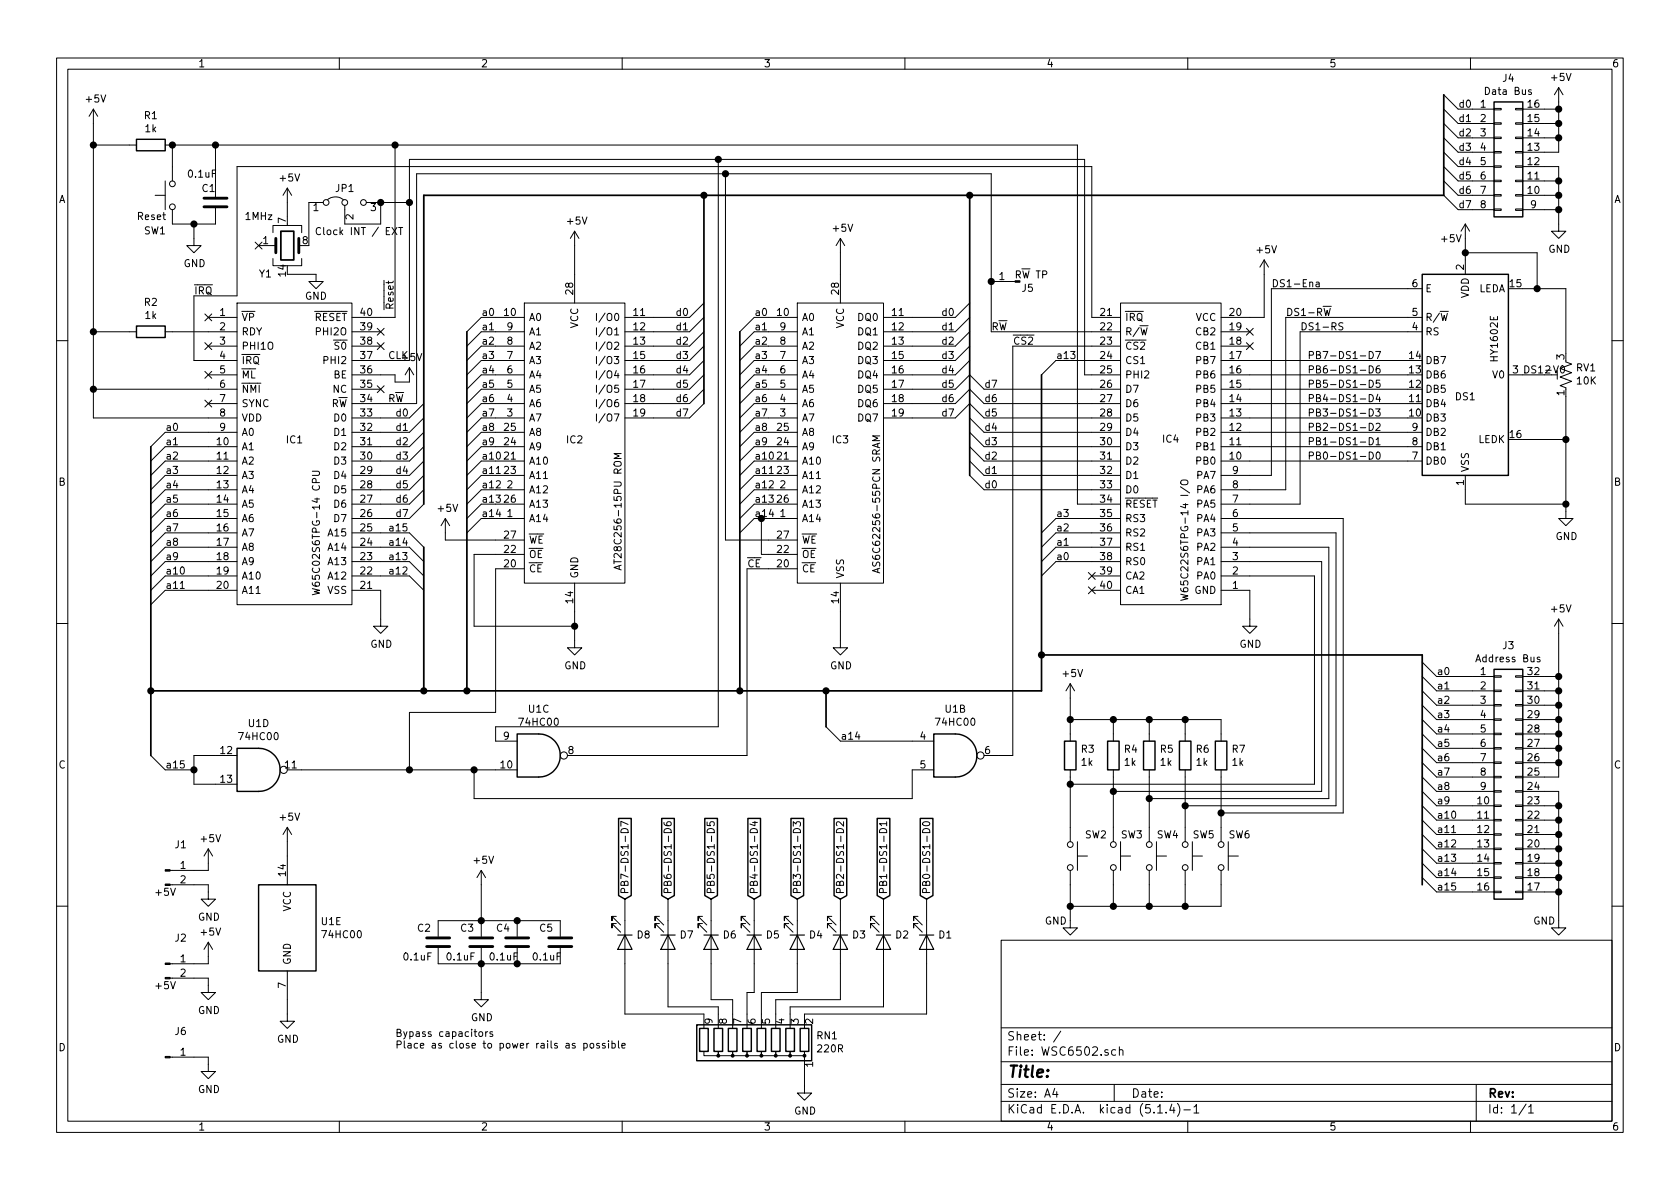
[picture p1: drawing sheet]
<svg xmlns="http://www.w3.org/2000/svg" width="297mm" height="210mm" viewBox="0 0 297 210" stroke-linecap="round" stroke-linejoin="round" font-family="sans-serif">
<g fill="none" stroke="#000" stroke-width=".18">
<path d="M10 10.3h277v189.9h-277zM12 12.2h273v186.1h-273zM16.5 19.3v54.6h25.4M16.5 19.3l-.8 1.3M16.5 19.3l.8 1.3M60 10.3v1.9M110 10.3v1.9M160 10.3v1.9M210 10.3v1.9M255.3 16.8l2.5 2.5h6.4M255.3 19.3l2.5 2.5h6.4M260 10.3v1.9"/>
<path d="M264.2 19.2h1.2v.2h-1.2zM268 19.2h1.2v.2h-1.2zM269.2 19.3h6.4M270.7 15.9h-.3l-.1 .1v.2l.4 .2v.3h-.4M275.6 15.5v11.4h-6.4M275.6 15.5l-.8 1.3M275.6 15.5l.8 1.3M16.5 25.6h7.6M27.4 34.5h1.8M29.2 25.6h161.3v63.5h7.6M29.2 32v5.1M30.5 25.6v6.4"/>
<path d="M34.3 39.6v3.8h1.3l-1.3 1.3-1.3-1.3h1.3M38.1 36.8v2.8h-7.6v-2.5M38.1 25.6v9.2M50.8 33.3l-.8 1.2M50.8 33.3v5M50.8 33.3l.8 1.2M57.1 35.8h-2.5v7.6M57.9 35.3a2.26 2.26 0 0 1 2.8 0M64.8 35.8h7.6M67.3 35.8v3.8h-6.3v-3.3M69.8 25.6v30.5h-7.6M127 28.2v100.3h-39.4v2.6h3.8"/>
<path d="M128.3 30.7v64.8h12.7M255.3 32l2.5 2.5h6.4M255.3 29.5l2.5 2.5h6.4M255.3 26.9l2.5 2.6h6.4M255.3 24.4l2.5 2.5h6.4M255.3 21.8l2.5 2.6h6.4M255.3 34.5l2.5 2.6h6.4M259.1 39.6l-.8 1.3M259.1 39.6v8.9M259.1 39.6l.7 1.3M264.2 31.9h1.2v.2h-1.2zM264.2 34.4h1.2v.3h-1.2z"/>
<path d="M264.2 37h1.2v.2h-1.2zM264.2 29.3h1.2v.3h-1.2zM264.2 24.3h1.2v.2h-1.2zM264.2 21.7h1.2v.3h-1.2zM264.2 26.8h1.2v.2h-1.2zM268 31.9h1.2v.2h-1.2zM268 34.4h1.2v.3h-1.2zM268 37h1.2v.2h-1.2zM268 29.3h1.2v.3h-1.2zM268 24.3h1.2v.2h-1.2zM268 21.7h1.2v.3h-1.2zM268 26.8h1.2v.2h-1.2z"/>
<path d="M269.2 29.5h6.4v11.4h1.3l-1.3 1.3-1.3-1.3h1.3M269.2 34.5h6.4M269.2 32h6.4M269.2 24.4h6.4M269.2 21.8h6.4M269.2 37.1h6.4M16.5 58.7h7.6M29.2 58.7h12.7M36.2 55.5l1.2 1.2M36.8 56.1h5.1M37.4 55.5l-1.2 1.2M41.9 53.6h20.3v53.3h-20.3z"/>
<path d="M45.1 42.8l1.2 1.2M45.7 43.4h3.1M46.3 42.8l-1.2 1.2M48.3 41.1v-1.2h5v1.2M48.3 45.7v1.3h5v-1.3M50.8 48.5h5.1v1.3h1.2l-1.2 1.2-1.3-1.2h1.3M52.8 43.4h.5M56.7 40.4a.51 .51 0 0 0-.6 0 .51 .51 0 0 0-.2 .6 .46 .46 0 0 0 .3 .5 .46 .46 0 0 0 .5-.1M62.2 58.7h5.1M66.7 58.1l1.2 1.2M67.9 49.6v.7M67.9 58.1l-1.2 1.2"/>
<path d="M70.5 40.2h.7M70.8 40.2v1.3M92.7 53.6h17.8v49.5h-17.8zM92.7 56.1h-7.6l-2.6 2.6M92.7 58.7h-7.6l-2.6 2.5M101.6 40.9l-.8 1.3M101.6 40.9v12.7M101.6 40.9l.8 1.3M105.5 55.4v1.3M105.5 58v1.2M107 55.4l-1.1 1.6M107 57.9l-1.1 1.6"/>
<path d="M107.4 55.6a.45 .45 0 0 1 .7 0 .88 .88 0 0 1-.2 1.1l-.4-.1a1.07 1.07 0 0 1-.1-1zM108.8 55.5l.2-.1a.67 .67 0 0 1 .4 .7 .67 .67 0 0 1-.4 .6l-.3-.5zM124.5 53.6l-2.6 2.5h-11.4M124.5 56.1l-2.6 2.6h-11.4M124.5 58.7l-2.6 2.5h-11.4M141 53.6h15.2v49.5h-15.2zM141 56.1h-7.7l-2.5 2.6M141 58.7h-7.7l-2.5 2.5M148.6 42.2v11.4M148.6 42.2l-.8 1.2M148.6 42.2l.8 1.2M171.4 53.6l-2.5 2.5h-12.7"/>
<path d="M171.4 56.1l-2.5 2.6h-12.7M171.4 58.7l-2.5 2.5h-12.7M175.3 49.8h3.8M198.1 53.6h17.8v53.3h-17.8zM198.1 56.1h-5.1v-26.6h-151.1v22.8h-7.6v11.4h7.6M198.1 58.7h-22.8v-28h-101.6v40.7h-11.5M201.5 57.6h1.5M215.9 58.7h5.1M220.4 58.1l1.2 1.2M221.6 58.1l-1.2 1.2M223.5 46v10.1h-7.6M223.5 46l-.7 1.2"/>
<path d="M223.5 46l.8 1.2M232.7 49.9h.5v.8M233.2 50.2h-.4l-.1 .2v.3h.5M233.9 54.2h1.5M234.1 54.5l.3 1.3 .2-.9 .3 .9 .3-1.3M237.4 57.1h-.4l-.2 .1-.1 .2 .1 .2 .5 .2 .1 .3-.2 .2h-.5M251.5 56.1h-24.2v30.5h-11.4M251.5 58.7h-21.6v30.4h-14M251.5 51h-26.7v33.1h-8.9M254.6 55.1h1.5M259.1 44.7h12.7v6.3M269.2 51h7.7v11.5"/>
<path d="M10 60.2h2M16.5 68.8h25.4M36.2 65.7l1.2 1.2M36.2 60.6l1.2 1.2M36.2 70.8l1.2 1.2M36.8 61.2h5.1M36.8 66.3h5.1M36.8 71.4h5.1M37.4 70.8l-1.2 1.2M37.4 65.7l-1.2 1.2M37.4 60.6l-1.2 1.2M41.9 79h-12.7l-2.5 2.5"/>
<path d="M41.9 76.4h-12.7l-2.5 2.6M62.2 61.2h5.1M62.2 63.7h10.2v-35.5h119.4v38.1h6.3M62.2 68.8h5.1M66.7 68.2l1.2 1.2M66.7 60.6l1.2 1.2M67.9 60.6l-1.2 1.2M67.9 68.2l-1.2 1.2M72.4 65v2.6h-2.6v-1.3h-7.6M72.4 65l-.8 1.3M72.4 65l.8 1.3M74.9 71.4l-2.5 2.5h-10.2"/>
<path d="M74.9 79l-2.5 2.5h-10.2M74.9 76.4l-2.5 2.6h-10.2M74.9 73.9l-2.5 2.5h-10.2M92.7 61.2h-7.6l-2.6 2.5M92.7 63.7h-7.6l-2.6 2.6M92.7 66.3h-7.6l-2.6 2.5M92.7 68.8h-7.6l-2.6 2.6M92.7 71.4h-7.6l-2.6 2.5M92.7 73.9h-7.6l-2.6 2.5M92.7 79h-7.6l-2.6 2.5M92.7 76.4h-7.6l-2.6 2.6M105.5 60.5v1.3"/>
<path d="M105.5 63v1.3M105.5 65.6v1.2M105.5 68.1v1.3M105.5 70.7v1.2M105.5 73.2v1.3M107 60.4l-1.1 1.7M107 63l-1.1 1.6M107 65.5l-1.1 1.7M107 68.1l-1.1 1.6M107 70.6l-1.1 1.6M107 73.1l-1.1 1.7M107.4 60.7a.45 .45 0 0 1 .7 0 .88 .88 0 0 1-.2 1.1l-.4-.1a1.07 1.07 0 0 1-.1-1z"/>
<path d="M107.4 63.2a.45 .45 0 0 1 .7 0 .88 .88 0 0 1-.2 1.1h-.4a1.07 1.07 0 0 1-.1-1.1zM107.4 68.3a.45 .45 0 0 1 .7 0 .88 .88 0 0 1-.2 1.1l-.4-.1a1.07 1.07 0 0 1-.1-1zM107.4 70.8a.45 .45 0 0 1 .7 0 .88 .88 0 0 1-.2 1.1h-.4a1.07 1.07 0 0 1-.1-1.1zM107.4 73.4a.45 .45 0 0 1 .7 0 .88 .88 0 0 1-.2 1.1l-.4-.1a1.07 1.07 0 0 1-.1-1zM108.6 63h.8l-.4 .5 .3 .1v.6l-.2 .1-.5-.1M108.6 73.2h.8l-.5 1.3M108.7 60.6l.4-.1 .2 .1 .1 .3-.1 .2-.7 .7h.8M109.3 70.7h-.3a.79 .79 0 0 0-.1 1.2l.4-.1v-.5l-.4-.2-.2 .3M109.3 68.1h-.6v.6l.2-.1 .4 .1v.6l-.2 .1-.4-.1M124.5 61.2l-2.6 2.5h-11.4M124.5 63.7l-2.6 2.6h-11.4M124.5 66.3l-2.6 2.5h-11.4"/>
<path d="M124.5 68.8l-2.6 2.6h-11.4M124.5 71.4l-2.6 2.5h-11.4M141 61.2h-7.7l-2.5 2.5M141 63.7h-7.7l-2.5 2.6M141 66.3h-7.7l-2.5 2.5M141 68.8h-7.7l-2.5 2.6M141 71.4h-7.7l-2.5 2.5M141 73.9h-7.7l-2.5 2.5M141 79h-7.7l-2.5 2.5M141 76.4h-7.7l-2.5 2.6M155.5 77.1h-1.2l.9 .4-.9 .4h1.2M156.2 68.8h12.7l2.5-2.5 2.6 2.5h24.1"/>
<path d="M156.2 71.4h12.7l2.5-2.6 2.6 2.6h24.1M156.2 73.9h12.7l2.5-2.5 2.6 2.5h24.1M171.4 61.2l-2.5 2.5h-12.7M171.4 63.7l-2.5 2.6h-12.7M171.4 79l2.6 2.5h24.1M171.4 76.4l2.6 2.6h24.1M171.4 73.9l2.6 2.5h24.1M198.1 61.2h-19v72.4h-5.1M198.1 63.7h-11.4l-2.6 2.6M215.9 61.2h5.1M215.9 63.7h33M215.9 66.3h33"/>
<path d="M215.9 68.8h33M215.9 71.4h33M215.9 73.9h33M215.9 79h35.6M215.9 76.4h35.6M220.4 60.6l1.2 1.2M221.6 60.6l-1.2 1.2M242.1 62.1a.64 .64 0 0 1 .7 .7 .64 .64 0 0 1-.7 .6zM242.1 64.7a.64 .64 0 0 1 .7 .6 .64 .64 0 0 1-.7 .7zM242.1 67.2a.64 .64 0 0 1 .7 .7 .64 .64 0 0 1-.7 .6zM242.1 69.8a.64 .64 0 0 1 .7 .6 .64 .64 0 0 1-.7 .6zM242.1 72.3a.64 .64 0 0 1 .7 .6 .64 .64 0 0 1-.7 .7z"/>
<path d="M242.1 74.8a.64 .64 0 0 1 .7 .7 .64 .64 0 0 1-.7 .6zM242.1 79.9a.64 .64 0 0 1 .7 .7 .64 .64 0 0 1-.7 .6zM242.1 77.4a.64 .64 0 0 1 .7 .6 .64 .64 0 0 1-.7 .7zM243.2 62.1h.9l-.6 1.3M243.2 72.3h.8l-.4 .5 .4 .1-.1 .6-.5 .1-.2-.1M243.3 75l.5-.2 .2 .4v.2l-.8 .7h.8M243.3 77.7l.4-.3v1.3M243.3 78.7h.7M243.6 69.7l-.3 .9h.8M243.9 64.7l-.4 .1a.87 .87 0 0 0 0 1.2l.5-.2v-.5l-.5-.1-.2 .2M243.9 70.2v.8M244 67.2h-.6l-.1 .6 .2-.1 .4 .1 .1 .6-.2 .1-.5-.1"/>
<path d="M266.7 66.3h6.3M269.2 77.7h7.7M275.3 65.5v1.6M276 64.8l.2-.1a.67 .67 0 0 1 .4 .6 .67 .67 0 0 1-.4 .7l-.3-.3v-.2zM276.9 70.1v21.6h1.2l-1.2 1.3-1.3-1.3h1.3M276.9 64l1 .4-2.1 .7 2.1 .8-2.1 .8 2.1 .7-2.1 .8 1.1 .4v.2M285 60.2h2M41.9 91.7h-12.7l-2.5 2.5M41.9 86.6h-12.7l-2.5 2.5M41.9 81.5h-12.7l-2.5 2.6M41.9 84.1h-12.7l-2.5 2.5M41.9 89.1h-12.7l-2.5 2.6"/>
<path d="M41.9 94.2h-12.7l-2.5 2.6M41.9 96.8h-12.7l-2.5 2.5M41.9 99.3h-12.7l-2.5 2.5M55.2 83.3h1.1l.2 .3-.1 .3-.1 .2h-1.1M62.2 94.2h10.2l2.5 2.6M62.2 96.8h10.2l2.5 2.5M62.2 99.3h10.2l2.5 2.5M74.9 89.1l-2.5 2.6h-10.2M74.9 84.1l-2.5 2.5h-10.2M74.9 81.5l-2.5 2.6h-10.2M74.9 86.6l-2.5 2.5h-10.2M78.7 91.7v3.8h14"/>
<path d="M78.7 91.7l-.7 1.3M78.7 91.7l.8 1.3M85.1 84.1l-2.6 2.5M85.1 81.5l-2.6 2.6M85.1 86.6l-2.6 2.5M85.1 89.1l-2.6 2.6M85.1 91.7l-2.6 2.5M87.6 91.7h5.1M87.6 86.6h5.1M87.6 81.5h5.1M87.6 84.1h5.1M87.6 89.1h5.1"/>
<path d="M87.8 83.7h.7M92.7 98h-8.9v12.7h17.8M109.8 99.9l-1.2 .4 1.2 .5M109.8 80.2h-1.2l.9 .4-.9 .5h1.2M133.3 91.7l-2.5 2.5M133.3 89.1l-2.5 2.6M133.3 86.6l-2.5 2.5M133.3 84.1l-2.5 2.5M133.3 81.5l-2.5 2.6M134.6 91.7v6.3h6.4M135.9 91.7h5.1M135.9 86.6h5.1"/>
<path d="M135.9 81.5h5.1M135.9 84.1h5.1M135.9 89.1h5.1M136 83.7h.7M171.4 84.1l2.6 2.5h24.1M171.4 81.5l2.6 2.6h24.1M198.1 91.7h-11.4l-2.6 2.5M198.1 94.2h-11.4l-2.6 2.6M198.1 96.8h-11.4l-2.6 2.5M198.1 99.3h-11.4l-2.6 2.5M208.9 84.9a.88 .88 0 0 1 1.1 .3v.3a.83 .83 0 0 1-1.2-.1zM215.9 94.2h20.3v48.3h-26.7"/>
<path d="M215.9 99.3h17.8v40.6h-36.9M215.9 91.7h21.6v52.1h-21.6M215.9 81.5h35.6M215.9 96.8h19v44.4h-31.7M243.4 80.1l.2-.2a.69 .69 0 0 1 .4 .7 .69 .69 0 0 1-.4 .6l-.2-.1-.1-.4zM259.1 84.1v5h17.8M10 110.3h2M31.9 104.1h.7M41.9 101.8h-12.7l-2.5 2.6M41.9 104.4h-12.7l-2.5 2.5M55.2 104.1l1.3 .3-.9 .2 .9 .3-1.3 .3M62.2 104.4h5.1v6.3h1.3l-1.3 1.3-1.3-1.3h1.3"/>
<path d="M62.2 101.8h10.2l2.5 2.6M92.7 100.6h-5.1v25.4h-15.2v10.1M101.6 103.1v11.4h1.3l-1.3 1.3-1.3-1.3h1.3M109.5 100v.7M141 100.6h-8.9v33h-31.8M148.6 103.1v11.4h1.3l-1.3 1.3-1.3-1.3h1.3M155.2 100.6v.6M155.5 100.5l-1.2 .4 1.2 .4M192.4 101.2l1.2 1.3M192.4 103.8l1.2 1.2M193 101.8h5.1M193 104.4h5.1"/>
<path d="M193.6 101.2l-1.2 1.3M193.6 103.8l-1.2 1.2M208.8 105.1l1.2 .3-.9 .2 .9 .3-1.2 .3M215.9 104.4h5.1v6.3h1.2l-1.2 1.3-1.3-1.3h1.3M215.9 101.8h16.5v36.9h-43.2M251.5 117.1l2.5 2.5h10.2M251.5 119.6l2.5 2.6h10.2M264.2 119.5h1.2v.3h-1.2zM268 119.5h1.2v.3h-1.2zM269.2 119.6h6.4M272.3 116.3l-.3-.1-.2 .2v.2l.5 .1v.3h-.5M275.6 109.5v27.9h-6.4"/>
<path d="M275.6 109.5l-.8 1.2M275.6 109.5l.8 1.2M285 110.3h2M26.7 133.6l2.5 2.5h5.1M41.9 133.6h-7.6v5.1h7.6M50.8 136.1h40.6M83.8 136.1v5.1h77.5v-5.1h3.8M146 128.5l2.6 2.6h16.5M189.2 127.2h26.7v3.9M189.2 120.9l-.7 1.3M189.2 120.9v10.2M189.2 136.1v12.7"/>
<path d="M189.2 120.9l.8 1.3M196.8 127.2v3.9M196.8 136.1v12.7M203.2 127.2v3.9M203.2 136.1v12.7M209.5 127.2v3.9M209.5 136.1v12.7M215.9 136.1v12.7M251.5 139.9l2.5 2.6h10.2M251.5 137.4l2.5 2.5h10.2M251.5 134.9l2.5 2.5h10.2M251.5 132.3l2.5 2.6h10.2"/>
<path d="M251.5 129.8l2.5 2.5h10.2M251.5 127.2l2.5 2.6h10.2M251.5 124.7l2.5 2.5h10.2M251.5 122.2l2.5 2.5h10.2M264.2 139.8h1.2v.3h-1.2zM264.2 134.7h1.2v.3h-1.2zM264.2 132.2h1.2v.3h-1.2zM264.2 129.7h1.2v.2h-1.2zM264.2 127.1h1.2v.3h-1.2zM264.2 137.3h1.2v.2h-1.2zM264.2 124.6h1.2v.2h-1.2zM264.2 122h1.2v.3h-1.2z"/>
<path d="M268 139.8h1.2v.3h-1.2zM268 134.7h1.2v.3h-1.2zM268 132.2h1.2v.3h-1.2zM268 129.7h1.2v.2h-1.2zM268 127.1h1.2v.3h-1.2zM268 137.3h1.2v.2h-1.2zM268 124.6h1.2v.2h-1.2zM268 122h1.2v.3h-1.2zM269.2 139.9h6.4v24.2h1.3l-1.3 1.2-1.3-1.2h1.3M269.2 122.2h6.4M269.2 134.9h6.4M269.2 132.3h6.4"/>
<path d="M269.2 129.8h6.4M269.2 127.2h6.4M269.2 124.7h6.4M30.1 156.5h6.7v2.5h1.3l-1.3 1.3-1.2-1.3h1.2M36.8 150.1v3.8h-6.7M36.8 150.1l-.7 1.3M36.8 150.1l.8 1.3M50.8 146.3v10.2M50.8 146.3l-.8 1.3M50.8 146.3l.8 1.3M85.1 153.9l-.8 1.3M85.1 153.9v11.7"/>
<path d="M85.1 153.9l.8 1.3M110 146.6a.67 .67 0 0 1 .7 0 .67 .67 0 0 1 .3 .6h-1.2zM110.5 159v20.3h14v2.6M111 145.8l-1.2-.6v.9M117.4 145.4l.1 .4a.87 .87 0 0 0 1.2 0l-.2-.4h-.5l-.1 .4 .2 .2M117.6 146.6a.67 .67 0 0 1 .7 0 .67 .67 0 0 1 .4 .6h-1.3zM118.1 159v19h8.9v3.9M125 145.4v.6h.6l-.1-.2 .1-.4h.6l.1 .1-.1 .5M125.2 146.6a.67 .67 0 0 1 .8 0 .67 .67 0 0 1 .3 .6h-1.3zM125.7 159v17.8h3.8v5.1M132.8 146.6a.67 .67 0 0 1 .8 0 .67 .67 0 0 1 .3 .6h-1.3zM133.1 145.4h.8"/>
<path d="M133.3 159v16.5h-1.2v6.4M133.5 145.2v.8l-.9-.3M140.3 146.1v-.8l.4 .4 .2-.3h.5l.1 .1-.1 .6M140.4 146.6a.67 .67 0 0 1 .8 0 .67 .67 0 0 1 .3 .6h-1.2zM141 159v16.5h-6.4v6.4M148.1 146.6a.67 .67 0 0 1 .7 0 .67 .67 0 0 1 .3 .6h-1.2zM148.6 159v17.8h-11.4v5.1M149.1 145.3v.8l-.7-.7-.2-.1-.3 .2 .1 .5M155.7 146.6a.67 .67 0 0 1 .7 0 .67 .67 0 0 1 .4 .6h-1.3zM156.2 159v19h-16.5v3.9M156.8 145.7h-1.3l.4 .3M156.8 145.3v.7"/>
<path d="M163.2 145.5a.75 .75 0 0 1 1.2 .2 .73 .73 0 0 1-1.3-.1zM163.3 146.6a.67 .67 0 0 1 .8 0 .67 .67 0 0 1 .3 .6h-1.3zM163.8 159v20.3h-21.6v2.6M189.2 153.9v10.2h1.3l-1.3 1.2-1.2-1.2h1.2M190.5 151.4h1.8M190.5 148.8v5.1M196.8 153.9v6.4M198.1 151.4h1.8M198.1 148.8v5.1M203.2 153.9v6.4M204.5 151.4h1.7M204.5 148.8v5.1"/>
<path d="M209.5 153.9v6.4M210.8 151.4h1.8M210.8 148.8v5.1M215.9 153.9v6.4h-26.7M217.2 151.4h1.7M217.2 148.8v5.1M251.5 142.5l2.5 2.5h10.2M251.5 145l2.5 2.6h10.2M251.5 147.6l2.5 2.5h10.2M251.5 150.1l2.5 2.5h10.2M251.5 152.6l2.5 2.6h10.2M251.5 155.2l2.5 2.5h10.2"/>
<path d="M256.7 147.2h.7M264.2 142.4h1.2v.2h-1.2zM264.2 144.9h1.2v.3h-1.2zM264.2 147.4h1.2v.3h-1.2zM264.2 150h1.2v.2h-1.2zM264.2 152.5h1.2v.3h-1.2zM264.2 155.1h1.2v.2h-1.2zM264.2 157.6h1.2v.3h-1.2zM268 142.4h1.2v.2h-1.2zM268 144.9h1.2v.3h-1.2zM268 147.4h1.2v.3h-1.2zM268 150h1.2v.2h-1.2z"/>
<path d="M268 152.5h1.2v.3h-1.2zM268 155.1h1.2v.2h-1.2zM268 157.6h1.2v.3h-1.2zM269.2 142.5h6.4M269.2 145h6.4M269.2 147.6h6.4M269.2 150.1h6.4M269.2 152.6h6.4M269.2 155.2h6.4M269.2 157.7h6.4M10 160.2h2M30.1 173h6.7v2.5h1.3l-1.3 1.3-1.2-1.3h1.2"/>
<path d="M36.8 166.6l-.7 1.3M36.8 166.6v3.8h-6.7M36.8 166.6l.8 1.3M50.8 171.7v8.9h1.3l-1.3 1.3-1.3-1.3h1.3M77.5 167.6v2.8h21.6v-2.8M77.5 165.6v-2.8h21.6v2.8M85.1 167.6v9.2h1.3l-1.3 1.2-1.3-1.2h1.3M91.4 162.8v2.8M91.4 167.6v2.8M109 162h-.8v.8v-.8l1.5 1.6M109 163.3h-.8v.8v-.8l1.5 1.5M116.6 162h-.8v.8v-.8l1.5 1.6"/>
<path d="M116.6 163.3h-.8v.8v-.8l1.5 1.5M124.2 162h-.8v.8v-.8l1.6 1.6M124.2 163.3h-.8v.8v-.8l1.6 1.5M131.8 162h-.7v.8v-.8l1.5 1.6M131.8 163.3h-.7v.8v-.8l1.5 1.5M139.4 162h-.7v.8v-.8l1.5 1.6M139.4 163.3h-.7v.8v-.8l1.5 1.5M147.1 162h-.8v.8v-.8l1.5 1.6M147.1 163.3h-.8v.8v-.8l1.5 1.5M154.7 162h-.8v.8v-.8l1.5 1.6M154.7 163.3h-.8v.8v-.8l1.5 1.5M162.3 162h-.8v.8v-.8l1.6 1.6"/>
<path d="M162.3 163.3h-.8v.8v-.8l1.6 1.5M177 166.3h108v32h-108zM285 160.2h2M30.1 186.9h6.7v2.6h1.3l-1.3 1.2-1.2-1.2h1.2M60 198.3v1.9M84.8 182.5l.3-.1 .2 .3-.1 .5-.3 .1-.2-.2zM85.9 182.4v.9M86.2 182.4l-.3 .3M87.1 182.5l-.3-.1-.2 .2 .1 .2 .4 .1v.3h-.5M103.2 184.6l.4-.1 .2 .2-.1 .6h-.5M103.2 184.5v1.3M104.4 184.6l.3-.1 .2 .1v.7h-.3l-.3-.2z"/>
<path d="M106 184.6l-.3-.1-.2 .2v.2l.5 .1v.3h-.5M107 184.6l-.3-.1-.2 .2 .1 .2 .4 .1v.3h-.5M107.6 184.1v.1M107.6 184.5v.8M108.2 184.6l.4-.1 .2 .2-.1 .6h-.5M108.2 184.1v1.2M109.3 184.1v1.1l.2 .1M110 184.9l.5-.1v-.2l-.4-.1-.1 .2v.6h.5M110 198.3v1.9M124.5 185.9v.8h2.5v-.8v.8h2.5v-.8v.8h2.6v-.8v.8h2.5v-.8v.8h2.6v-.8v.8h2.5v-.8v.8h2.5v-.8v7.4h1.3l-1.3 1.3-1.2-1.3h1.2M160 198.3v1.9M177 194.8h108"/>
<path d="M177 191.8h108M177 187.8h108M177 181.8h108M186.5 192.5l-.4 1h1M186.8 193v1M187.6 182.3l-1.3 2M197 191.8v3M197.3 185.7l-.5-.1-.3 .3 .1 .6 .2 .1 .5-.1M197.9 185.7h.1a.37 .37 0 0 1 .6 .1v.8M197.9 185.1v1.5M204.7 196.8h.8M206.2 196.7v.1"/>
<path d="M207.2 195.2l-.4 1.1h.9M207.5 195.8v1M208.2 195.1a1.71 1.71 0 0 1 0 2.3M209.3 196.3h1.2M210 198.3v1.9M211.1 195.8l.4-.5v1.5M211.1 196.8h.9M260 198.3v1.9M261 191.8v6.5M269.8 195.2l-1.2 2M270.3 195.8l.4-.5v1.5M270.3 196.8h.8"/>
<circle cx="30.5" cy="36.6" r=".51"/>
<circle cx="30.5" cy="32.5" r=".51"/>
<circle cx="57.7" cy="35.8" r=".51"/>
<circle cx="61" cy="35.8" r=".51"/>
<circle cx="64.3" cy="35.8" r=".51"/>
<circle cx="50.2" cy="136.1" r=".63"/>
<circle cx="99.7" cy="133.6" r=".63"/>
<circle cx="173.4" cy="133.6" r=".63"/>
<circle cx="189.2" cy="149.3" r=".51"/>
<circle cx="189.2" cy="153.4" r=".51"/>
<circle cx="196.9" cy="153.4" r=".51"/>
<circle cx="196.9" cy="149.3" r=".51"/>
<circle cx="203.2" cy="153.4" r=".51"/>
<circle cx="203.2" cy="149.3" r=".51"/>
<circle cx="209.6" cy="149.3" r=".51"/>
<circle cx="209.6" cy="153.4" r=".51"/>
<circle cx="215.9" cy="149.3" r=".51"/>
<circle cx="215.9" cy="153.4" r=".51"/>
</g>
<g fill="none" stroke="#000" stroke-width=".2">
<path d="M109.2 165.3h2.6M110.5 165.3l1.3 2.6h-2.6zM116.8 165.3h2.6M118.1 165.3l1.3 2.6h-2.6zM124.5 165.3h2.5M125.7 165.3l1.3 2.6h-2.5zM132.1 165.3h2.5M133.3 165.3l1.3 2.6h-2.5zM139.7 165.3h2.5M141 165.3l1.2 2.6h-2.5zM147.3 165.3h2.6M148.6 165.3l1.3 2.6h-2.6z"/>
<path d="M154.9 165.3h2.6M156.2 165.3l1.3 2.6h-2.6zM162.6 165.3h2.5M163.8 165.3l1.3 2.6h-2.5z"/>
</g>
<g fill="#000" stroke="#000" stroke-width=".18">
<path d="M179.5 49.7h.8v.2h-.8zM29.2 156.3h.9v.3h-.9zM29.2 153.8h.9v.2h-.9zM29.2 172.8h.9v.3h-.9zM29.2 170.3h.9v.3h-.9zM29.2 186.8h.9v.3h-.9z"/>
<circle cx="127" cy="186.7" r=".25"/>
<circle cx="129.5" cy="186.7" r=".25"/>
<circle cx="132.1" cy="186.7" r=".25"/>
<circle cx="134.6" cy="186.7" r=".25"/>
<circle cx="137.2" cy="186.7" r=".25"/>
<circle cx="139.7" cy="186.7" r=".25"/>
<circle cx="142.2" cy="186.7" r=".25"/>
</g>
<g fill="none" stroke="#000" stroke-width=".25">
<path d="M264.2 18h5v20.3h-5zM24.1 24.6h5.1v2.1h-5.1zM24.1 57.7h5.1v2h-5.1zM251.5 48.5h15.2v35.6h-15.2zM264.2 118.4h5v40.6h-5zM41.9 132.3h3.8a3.8 3.8 0 0 1 3.8 3.8 3.8 3.8 0 0 1-3.8 3.8h-3.8zM91.4 129.8h3.8a3.8 3.8 0 0 1 3.9 3.8 3.8 3.8 0 0 1-3.9 3.8h-3.8zM165.1 129.8h3.8a3.8 3.8 0 0 1 3.8 3.8 3.8 3.8 0 0 1-3.8 3.8h-3.8zM188.2 131.1h2v5h-2zM195.8 131.1h2.1v5h-2.1zM202.2 131.1h2v5h-2zM208.5 131.1h2.1v5h-2.1z"/>
<path d="M214.9 131.1h2v5h-2zM45.7 156.5h10.2v15.2h-10.2zM109.4 144.7h2.2v13.7l-1.1 .6-1.1-.6zM117 144.7h2.2v13.7l-1.1 .6-1.1-.6zM124.6 144.7h2.2v13.7l-1.1 .6-1.1-.6zM132.2 144.7h2.3v13.7l-1.2 .6-1.1-.6zM139.9 144.7h2.2v13.7l-1.1 .6-1.1-.6zM147.5 144.7h2.2v13.7l-1.1 .6-1.1-.6zM155.1 144.7h2.2v13.7l-1.1 .6-1.1-.6zM162.7 144.7h2.2v13.7l-1.1 .6-1.1-.6zM123.2 181.2h20.3v6.4h-20.3zM123.7 181.9h1.5v4h-1.5z"/>
<path d="M126.2 181.9h1.6v4h-1.6zM128.8 181.9h1.5v4h-1.5zM131.3 181.9h1.5v4h-1.5zM133.9 181.9h1.5v4h-1.5zM136.4 181.9h1.5v4h-1.5zM138.9 181.9h1.6v4h-1.6zM141.5 181.9h1.5v4h-1.5z"/>
</g>
<path d="M255.3 16.8v17.7h-180.4v54.6M124.5 34.5v36.9M171.4 34.5v49.6M49.7 40.9h2.2v5.1h-2.2zM82.5 58.7v63.5M130.8 58.7v63.5M26.7 79v54.6M184.1 66.3v55.9h-157.4M74.9 96.8v25.4M184.1 115.8h67.4v40.7M146 122.2v6.3" fill="none" stroke="#000" stroke-width=".3"/>
<path d="M36.1 36.6h4M36.1 35h4M48.8 42.2v2.5M52.8 42.2v2.5M75.4 167.4h4.1M75.4 165.9h4.1M83.1 167.4h4M83.1 165.9h4M89.4 167.4h4.1M89.4 165.9h4.1M97 167.4h4.1M97 165.9h4.1" fill="none" stroke="#000" stroke-width=".51"/>
<g fill="#000" stroke="#000" stroke-width=".25">
<circle cx="275.6" cy="19.3" r=".51"/>
<circle cx="16.5" cy="25.6" r=".51"/>
<circle cx="30.5" cy="25.6" r=".51"/>
<circle cx="34.3" cy="39.6" r=".51"/>
<circle cx="38.1" cy="25.6" r=".51"/>
<circle cx="67.3" cy="35.8" r=".51"/>
<circle cx="69.9" cy="25.6" r=".51"/>
<circle cx="72.4" cy="35.8" r=".51"/>
<circle cx="124.5" cy="34.5" r=".51"/>
<circle cx="127" cy="28.2" r=".51"/>
<circle cx="128.3" cy="30.7" r=".51"/>
<circle cx="171.5" cy="34.5" r=".51"/>
<circle cx="275.6" cy="21.8" r=".51"/>
<circle cx="275.6" cy="32" r=".51"/>
<circle cx="275.6" cy="34.5" r=".51"/>
<circle cx="275.6" cy="37.1" r=".51"/>
<circle cx="275.6" cy="24.4" r=".51"/>
<circle cx="16.5" cy="58.7" r=".51"/>
<circle cx="175.3" cy="49.8" r=".51"/>
<circle cx="259.1" cy="44.7" r=".51"/>
<circle cx="271.8" cy="51" r=".51"/>
<circle cx="16.5" cy="68.8" r=".51"/>
<circle cx="276.9" cy="77.7" r=".51"/>
<circle cx="134.6" cy="91.7" r=".51"/>
<circle cx="276.9" cy="89.1" r=".51"/>
<circle cx="101.6" cy="110.7" r=".51"/>
<circle cx="184.2" cy="115.8" r=".51"/>
<circle cx="275.6" cy="119.6" r=".51"/>
<circle cx="26.7" cy="122.2" r=".51"/>
<circle cx="34.3" cy="136.1" r=".51"/>
<circle cx="72.4" cy="136.1" r=".51"/>
<circle cx="74.9" cy="122.2" r=".51"/>
<circle cx="82.6" cy="122.2" r=".51"/>
<circle cx="83.8" cy="136.1" r=".51"/>
<circle cx="130.8" cy="122.2" r=".51"/>
<circle cx="146.1" cy="122.2" r=".51"/>
<circle cx="189.2" cy="127.2" r=".51"/>
<circle cx="189.2" cy="138.7" r=".51"/>
<circle cx="196.9" cy="127.2" r=".51"/>
<circle cx="196.9" cy="139.9" r=".51"/>
<circle cx="203.2" cy="127.2" r=".51"/>
<circle cx="209.6" cy="127.2" r=".51"/>
<circle cx="275.6" cy="122.2" r=".51"/>
<circle cx="275.6" cy="124.7" r=".51"/>
<circle cx="275.6" cy="127.2" r=".51"/>
<circle cx="275.6" cy="134.9" r=".51"/>
<circle cx="275.6" cy="129.8" r=".51"/>
<circle cx="275.6" cy="132.3" r=".51"/>
<circle cx="203.2" cy="141.2" r=".51"/>
<circle cx="209.6" cy="142.5" r=".51"/>
<circle cx="215.9" cy="143.8" r=".51"/>
<circle cx="275.6" cy="145" r=".51"/>
<circle cx="275.6" cy="157.7" r=".51"/>
<circle cx="275.6" cy="142.5" r=".51"/>
<circle cx="275.6" cy="155.2" r=".51"/>
<circle cx="275.6" cy="150.1" r=".51"/>
<circle cx="275.6" cy="152.6" r=".51"/>
<circle cx="275.6" cy="147.6" r=".51"/>
<circle cx="85.1" cy="170.4" r=".51"/>
<circle cx="85.1" cy="162.8" r=".51"/>
<circle cx="91.4" cy="162.8" r=".51"/>
<circle cx="91.4" cy="170.4" r=".51"/>
<circle cx="189.2" cy="160.3" r=".51"/>
<circle cx="196.9" cy="160.3" r=".51"/>
<circle cx="203.2" cy="160.3" r=".51"/>
<circle cx="209.6" cy="160.3" r=".51"/>
</g>
<text font-size="2.8" x="178" y="190.5">Title:</text>
<g font-size="2.1">
<text x="178" y="184">Sheet: /</text>
<text x="178" y="186.7">File: WSC6502.sch</text>
<text x="178" y="196.9">KiCad E.D.A. kicad (5.1.4)-1</text>
<text x="178" y="194.1">Size: A4</text>
<text x="200" y="194.1">Date:</text>
<text x="263" y="194.1">Rev:</text>
<text x="263" y="196.9">Id: 1/1</text>
</g>
<g font-size="1.8">
<text x="35" y="11.9">1</text>
<text x="85" y="11.9">2</text>
<text x="135" y="11.9">3</text>
<text x="185" y="11.9">4</text>
<text x="235" y="11.9">5</text>
<text x="285" y="11.9">6</text>
<text x="262.9" y="16.8">Data Bus</text>
<text x="265.7" y="14.5">J4</text>
<text x="274.4" y="14.3">+5V</text>
<text x="15.3" y="18.1">+5V</text>
<text x="25.6" y="21.1">R1</text>
<text x="25.7" y="23.4">1k</text>
<text x="257.8" y="21.6">d1</text>
<text x="257.8" y="19">d0</text>
<text x="261.8" y="19">1</text>
<text x="261.8" y="21.6">2</text>
<text x="270.2" y="21.6">15</text>
<text x="270.2" y="19">16</text>
<text x="257.8" y="29.2">d4</text>
<text x="257.8" y="26.7">d3</text>
<text x="257.8" y="24.1">d2</text>
<text x="261.8" y="24.1">3</text>
<text x="261.8" y="26.7">4</text>
<text x="261.8" y="29.2">5</text>
<text x="270.2" y="29.2">12</text>
<text x="270.2" y="26.7">13</text>
<text x="270.2" y="24.1">14</text>
<text x="10.4" y="35.9">A</text>
<text x="33.4" y="31.4">0.1uF</text>
<text x="35.8" y="34">C1</text>
<text x="49.6" y="32.1">+5V</text>
<text x="59.4" y="34">JP1</text>
<text x="257.8" y="31.7">d5</text>
<text x="257.8" y="34.3">d6</text>
<text x="261.8" y="31.7">6</text>
<text x="261.8" y="34.3">7</text>
<text x="270.2" y="34.3">10</text>
<text x="270.2" y="31.7">11</text>
<text x="285.4" y="35.9">A</text>
<text x="24.4" y="38.9">Reset</text>
<text x="25.5" y="41.4">SW1</text>
<text x="43.5" y="38.9">1MHz</text>
<text x="50.5" y="39.5" transform="rotate(-90 50.5 39.5)">7</text>
<text x="55.4" y="37.3">1</text>
<text x="57" y="41.6">Clock INT / EXT</text>
<text x="62.5" y="38.8" transform="rotate(-90 62.5 38.8)">2</text>
<text x="65.6" y="37.3">3</text>
<text x="100.4" y="39.7">+5V</text>
<text x="147.4" y="41">+5V</text>
<text x="257.8" y="36.8">d7</text>
<text x="261.8" y="36.8">8</text>
<text x="270.7" y="36.8">9</text>
<text x="32.5" y="47.2">GND</text>
<text x="46.5" y="43.2">1</text>
<text x="53.5" y="43.2">8</text>
<text x="222.3" y="44.8">+5V</text>
<text x="254.9" y="42.8">+5V</text>
<text x="258.8" y="47.7" transform="rotate(-90 258.8 47.7)">2</text>
<text x="273.8" y="44.7">GND</text>
<text x="34.3" y="52.1">IRQ</text>
<text x="45.9" y="49.1">Y1</text>
<text x="50.5" y="48.8" transform="rotate(-90 50.5 48.8)">14</text>
<text x="53.9" y="53">GND</text>
<text x="101.3" y="52" transform="rotate(-90 101.3 52)">28</text>
<text x="148.3" y="52" transform="rotate(-90 148.3 52)">28</text>
<text x="176.7" y="49.5">1</text>
<text x="179.5" y="49.2">RW TP</text>
<text x="180.7" y="51.6">J5</text>
<text x="224.8" y="50.8">DS1-Ena</text>
<text x="249.7" y="50.8">6</text>
<text x="252" y="51.7">E</text>
<text x="259.7" y="52.8" transform="rotate(-90 259.7 52.8)">VDD</text>
<text x="261.4" y="51.7">LEDA</text>
<text x="267" y="50.8">15</text>
<text x="25.6" y="54.1">R2</text>
<text x="25.7" y="56.4">1k</text>
<text x="38.9" y="55.9">1</text>
<text x="38.9" y="58.4">2</text>
<text x="42.7" y="56.8">VP</text>
<text x="42.7" y="59.3">RDY</text>
<text x="55.6" y="56.8">RESET</text>
<text x="56.2" y="59.3">PHI2O</text>
<text x="63.8" y="58.4">39</text>
<text x="63.8" y="55.9">40</text>
<text x="69.6" y="54.9" transform="rotate(-90 69.6 54.9)">Reset</text>
<text x="85.1" y="58.4">a1</text>
<text x="85.1" y="55.9">a0</text>
<text x="89.2" y="55.9">10</text>
<text x="89.7" y="58.4">9</text>
<text x="93.5" y="56.8">A0</text>
<text x="93.5" y="59.3">A1</text>
<text x="102.2" y="58.1" transform="rotate(-90 102.2 58.1)">VCC</text>
<text x="106.4" y="59.3">I/O1</text>
<text x="112.1" y="55.9">11</text>
<text x="112.1" y="58.4">12</text>
<text x="119.4" y="58.4">d1</text>
<text x="119.4" y="55.9">d0</text>
<text x="133.3" y="58.4">a1</text>
<text x="133.3" y="55.9">a0</text>
<text x="137.5" y="55.9">10</text>
<text x="137.9" y="58.4">9</text>
<text x="141.7" y="56.8">A0</text>
<text x="141.7" y="59.3">A1</text>
<text x="149.2" y="58.1" transform="rotate(-90 149.2 58.1)">VCC</text>
<text x="151.8" y="56.8">DQ0</text>
<text x="151.8" y="59.3">DQ1</text>
<text x="157.8" y="55.9">11</text>
<text x="157.8" y="58.4">12</text>
<text x="166.4" y="55.9">d0</text>
<text x="166.4" y="58.4">d1</text>
<text x="175.3" y="58.4">RW</text>
<text x="194.6" y="55.9">21</text>
<text x="194.6" y="58.4">22</text>
<text x="198.9" y="56.8">IRQ</text>
<text x="198.9" y="59.3">R/W</text>
<text x="211.4" y="56.8">VCC</text>
<text x="211.6" y="59.3">CB2</text>
<text x="217.5" y="58.4">19</text>
<text x="217.5" y="55.9">20</text>
<text x="227.3" y="55.9">DS1-RW</text>
<text x="229.9" y="58.4">DS1-RS</text>
<text x="249.7" y="58.4">4</text>
<text x="249.7" y="55.9">5</text>
<text x="252" y="59.3">RS</text>
<text x="252" y="56.8">R/W</text>
<text x="38.9" y="61">3</text>
<text x="38.9" y="63.5">4</text>
<text x="42.7" y="61.8">PHI1O</text>
<text x="42.7" y="64.4">IRQ</text>
<text x="57.5" y="64.4">PHI2</text>
<text x="59.3" y="61.8">S0</text>
<text x="63.8" y="63.5">37</text>
<text x="63.8" y="61">38</text>
<text x="68.6" y="63.5">CLK</text>
<text x="71.2" y="63.8">+5V</text>
<text x="85.1" y="61">a2</text>
<text x="85.1" y="63.5">a3</text>
<text x="89.7" y="63.5">7</text>
<text x="89.7" y="61">8</text>
<text x="93.5" y="64.4">A3</text>
<text x="93.5" y="61.8">A2</text>
<text x="112.1" y="61">13</text>
<text x="112.1" y="63.5">15</text>
<text x="119.4" y="61">d2</text>
<text x="119.4" y="63.5">d3</text>
<text x="133.3" y="63.5">a3</text>
<text x="133.3" y="61">a2</text>
<text x="137.9" y="63.5">7</text>
<text x="137.9" y="61">8</text>
<text x="141.7" y="64.4">A3</text>
<text x="141.7" y="61.8">A2</text>
<text x="151.8" y="61.8">DQ2</text>
<text x="151.8" y="64.4">DQ3</text>
<text x="157.8" y="61">13</text>
<text x="157.8" y="63.5">15</text>
<text x="166.4" y="61">d2</text>
<text x="166.4" y="63.5">d3</text>
<text x="179.1" y="61">CS2</text>
<text x="186.7" y="63.5">a13</text>
<text x="194.6" y="61">23</text>
<text x="194.6" y="63.5">24</text>
<text x="198.9" y="61.8">CS2</text>
<text x="198.9" y="64.4">CS1</text>
<text x="211.6" y="61.8">CB1</text>
<text x="211.7" y="64.4">PB7</text>
<text x="217.5" y="63.5">17</text>
<text x="217.5" y="61">18</text>
<text x="231.1" y="63.5">PB7-DS1-D7</text>
<text x="249.2" y="63.5">14</text>
<text x="252" y="64.4">DB7</text>
<text x="264.8" y="63.7" transform="rotate(-90 264.8 63.7)">HY1602E</text>
<text x="276.6" y="63.6" transform="rotate(-90 276.6 63.6)">3</text>
<text x="278.7" y="65.7">RV1</text>
<text x="38.9" y="66">5</text>
<text x="38.9" y="68.6">6</text>
<text x="38.9" y="71.1">7</text>
<text x="42.7" y="66.9">ML</text>
<text x="42.7" y="69.5">NMI</text>
<text x="58.9" y="69.5">NC</text>
<text x="59" y="66.9">BE</text>
<text x="63.8" y="71.1">34</text>
<text x="63.8" y="68.6">35</text>
<text x="63.8" y="66">36</text>
<text x="68.6" y="71.1">RW</text>
<text x="85.1" y="71.1">a6</text>
<text x="85.1" y="68.6">a5</text>
<text x="85.1" y="66">a4</text>
<text x="89.7" y="71.1">4</text>
<text x="89.7" y="68.6">5</text>
<text x="89.7" y="66">6</text>
<text x="93.5" y="69.5">A5</text>
<text x="93.5" y="66.9">A4</text>
<text x="106.4" y="66.9">I/O4</text>
<text x="112.1" y="66">16</text>
<text x="112.1" y="68.6">17</text>
<text x="112.1" y="71.1">18</text>
<text x="119.4" y="66">d4</text>
<text x="119.4" y="71.1">d6</text>
<text x="119.4" y="68.6">d5</text>
<text x="133.3" y="71.1">a6</text>
<text x="133.3" y="68.6">a5</text>
<text x="133.3" y="66">a4</text>
<text x="137.9" y="71.1">4</text>
<text x="137.9" y="68.6">5</text>
<text x="137.9" y="66">6</text>
<text x="141.7" y="69.5">A5</text>
<text x="141.7" y="66.9">A4</text>
<text x="151.8" y="66.9">DQ4</text>
<text x="151.8" y="69.5">DQ5</text>
<text x="157.8" y="66">16</text>
<text x="157.8" y="68.6">17</text>
<text x="157.8" y="71.1">18</text>
<text x="166.4" y="66">d4</text>
<text x="166.4" y="71.1">d6</text>
<text x="166.4" y="68.6">d5</text>
<text x="174" y="68.6">d7</text>
<text x="174" y="71.1">d6</text>
<text x="194.6" y="66">25</text>
<text x="194.6" y="68.6">26</text>
<text x="194.6" y="71.1">27</text>
<text x="198.9" y="66.9">PHI2</text>
<text x="198.9" y="69.5">D7</text>
<text x="211.7" y="69.5">PB5</text>
<text x="211.7" y="66.9">PB6</text>
<text x="217.5" y="71.1">14</text>
<text x="217.5" y="68.6">15</text>
<text x="217.5" y="66">16</text>
<text x="231.1" y="66">PB6-DS1-D6</text>
<text x="231.1" y="68.6">PB5-DS1-D5</text>
<text x="231.1" y="71.1">PB4-DS1-D4</text>
<text x="249.2" y="71.1">11</text>
<text x="249.2" y="68.6">12</text>
<text x="249.2" y="66">13</text>
<text x="252" y="69.5">DB5</text>
<text x="252" y="66.9">DB6</text>
<text x="257.4" y="70.8">DS1</text>
<text x="264" y="66.9">V0</text>
<text x="267.5" y="66">3 DS1-V0</text>
<text x="273.2" y="66">2</text>
<text x="276.6" y="69.9" transform="rotate(-90 276.6 69.9)">1</text>
<text x="278.9" y="68">10K</text>
<text x="29.2" y="76.2">a0</text>
<text x="38.9" y="73.7">8</text>
<text x="38.9" y="76.2">9</text>
<text x="42.7" y="72">SYNC</text>
<text x="42.7" y="74.5">VDD</text>
<text x="42.7" y="77.1">A0</text>
<text x="58.5" y="72">RW</text>
<text x="59.2" y="77.1">D1</text>
<text x="59.2" y="74.5">D0</text>
<text x="63.8" y="76.2">32</text>
<text x="63.8" y="73.7">33</text>
<text x="69.8" y="73.7">d0</text>
<text x="69.8" y="76.2">d1</text>
<text x="85.1" y="76.2">a8</text>
<text x="85.1" y="73.7">a7</text>
<text x="89.2" y="76.2">25</text>
<text x="89.7" y="73.7">3</text>
<text x="93.5" y="77.1">A8</text>
<text x="93.5" y="74.5">A7</text>
<text x="93.5" y="72">A6</text>
<text x="112.1" y="73.7">19</text>
<text x="119.4" y="73.7">d7</text>
<text x="133.3" y="76.2">a8</text>
<text x="133.3" y="73.7">a7</text>
<text x="137.5" y="76.2">25</text>
<text x="137.9" y="73.7">3</text>
<text x="141.7" y="77.1">A8</text>
<text x="141.7" y="74.5">A7</text>
<text x="141.7" y="72">A6</text>
<text x="151.8" y="72">DQ6</text>
<text x="151.8" y="74.5">DQ7</text>
<text x="157.8" y="73.7">19</text>
<text x="166.4" y="73.7">d7</text>
<text x="174" y="73.7">d5</text>
<text x="174" y="76.2">d4</text>
<text x="194.6" y="73.7">28</text>
<text x="194.6" y="76.2">29</text>
<text x="198.9" y="72">D6</text>
<text x="198.9" y="74.5">D5</text>
<text x="198.9" y="77.1">D4</text>
<text x="211.7" y="77.1">PB2</text>
<text x="211.7" y="74.5">PB3</text>
<text x="211.7" y="72">PB4</text>
<text x="217.5" y="76.2">12</text>
<text x="217.5" y="73.7">13</text>
<text x="231.1" y="73.7">PB3-DS1-D3</text>
<text x="231.1" y="76.2">PB2-DS1-D2</text>
<text x="249.2" y="73.7">10</text>
<text x="249.7" y="76.2">9</text>
<text x="252" y="74.5">DB3</text>
<text x="252" y="72">DB4</text>
<text x="252" y="77.1">DB2</text>
<text x="267" y="77.5">16</text>
<text x="29.2" y="83.8">a3</text>
<text x="29.2" y="81.3">a2</text>
<text x="29.2" y="78.7">a1</text>
<text x="38.4" y="78.7">10</text>
<text x="38.4" y="81.3">11</text>
<text x="38.4" y="83.8">12</text>
<text x="42.7" y="79.6">A1</text>
<text x="42.7" y="82.2">A2</text>
<text x="50.7" y="78.4">IC1</text>
<text x="59.2" y="82.2">D3</text>
<text x="59.2" y="79.6">D2</text>
<text x="63.8" y="83.8">29</text>
<text x="63.8" y="81.3">30</text>
<text x="63.8" y="78.7">31</text>
<text x="69.8" y="78.7">d2</text>
<text x="69.8" y="83.8">d4</text>
<text x="69.8" y="81.3">d3</text>
<text x="85.1" y="83.8">a11</text>
<text x="85.1" y="81.3">a10</text>
<text x="85.1" y="78.7">a9</text>
<text x="89.2" y="81.3">21</text>
<text x="89.2" y="83.8">23</text>
<text x="89.2" y="78.7">24</text>
<text x="93.5" y="82.2">A10</text>
<text x="93.5" y="79.6">A9</text>
<text x="100.2" y="78.4">IC2</text>
<text x="133.3" y="83.8">a11</text>
<text x="133.3" y="81.3">a10</text>
<text x="133.3" y="78.7">a9</text>
<text x="137.5" y="81.3">21</text>
<text x="137.5" y="83.8">23</text>
<text x="137.5" y="78.7">24</text>
<text x="141.7" y="82.2">A10</text>
<text x="141.7" y="79.6">A9</text>
<text x="147.2" y="78.4">IC3</text>
<text x="174" y="83.8">d1</text>
<text x="174" y="81.3">d2</text>
<text x="174" y="78.7">d3</text>
<text x="194.6" y="78.7">30</text>
<text x="194.6" y="81.3">31</text>
<text x="194.6" y="83.8">32</text>
<text x="198.9" y="79.6">D3</text>
<text x="198.9" y="82.2">D2</text>
<text x="205.6" y="78.3">IC4</text>
<text x="211.7" y="82.2">PB0</text>
<text x="211.7" y="79.6">PB1</text>
<text x="217.5" y="81.3">10</text>
<text x="217.5" y="78.7">11</text>
<text x="218" y="83.8">9</text>
<text x="231.1" y="81.3">PB0-DS1-D0</text>
<text x="231.1" y="78.7">PB1-DS1-D1</text>
<text x="249.7" y="81.3">7</text>
<text x="249.7" y="78.7">8</text>
<text x="252" y="82.2">DB0</text>
<text x="252" y="79.6">DB1</text>
<text x="259.7" y="83.6" transform="rotate(-90 259.7 83.6)">VSS</text>
<text x="261.4" y="78.4">LEDK</text>
<text x="10.4" y="85.9">B</text>
<text x="29.2" y="86.4">a4</text>
<text x="29.2" y="88.9">a5</text>
<text x="38.4" y="86.4">13</text>
<text x="38.4" y="88.9">14</text>
<text x="42.7" y="84.7">A3</text>
<text x="42.7" y="87.2">A4</text>
<text x="42.7" y="89.8">A5</text>
<text x="59.2" y="89.8">D6</text>
<text x="59.2" y="87.2">D5</text>
<text x="59.2" y="84.7">D4</text>
<text x="63.8" y="88.9">27</text>
<text x="63.8" y="86.4">28</text>
<text x="69.8" y="88.9">d6</text>
<text x="69.8" y="86.4">d5</text>
<text x="85.1" y="88.9">a13</text>
<text x="85.1" y="86.4">a12</text>
<text x="89.2" y="88.9">26</text>
<text x="89.7" y="86.4">2</text>
<text x="93.5" y="87.2">A12</text>
<text x="93.5" y="84.7">A11</text>
<text x="93.5" y="89.8">A13</text>
<text x="133.3" y="88.9">a13</text>
<text x="133.3" y="86.4">a12</text>
<text x="137.5" y="88.9">26</text>
<text x="137.9" y="86.4">2</text>
<text x="141.7" y="87.2">A12</text>
<text x="141.7" y="84.7">A11</text>
<text x="141.7" y="89.8">A13</text>
<text x="174" y="86.4">d0</text>
<text x="194.6" y="86.4">33</text>
<text x="194.6" y="88.9">34</text>
<text x="198.9" y="84.7">D1</text>
<text x="198.9" y="87.2">D0</text>
<text x="198.9" y="89.8">RESET</text>
<text x="211.7" y="89.8">PA5</text>
<text x="211.7" y="87.2">PA6</text>
<text x="211.7" y="84.7">PA7</text>
<text x="218" y="88.9">7</text>
<text x="218" y="86.4">8</text>
<text x="258.8" y="85.8" transform="rotate(-90 258.8 85.8)">1</text>
<text x="285.4" y="85.9">B</text>
<text x="29.2" y="94">a7</text>
<text x="29.2" y="91.4">a6</text>
<text x="38.4" y="91.4">15</text>
<text x="38.4" y="94">16</text>
<text x="42.7" y="92.3">A6</text>
<text x="42.7" y="94.9">A7</text>
<text x="58.2" y="94.9">A15</text>
<text x="59.2" y="92.3">D7</text>
<text x="63.8" y="94">25</text>
<text x="63.8" y="91.4">26</text>
<text x="68.6" y="94">a15</text>
<text x="69.8" y="91.4">d7</text>
<text x="77.5" y="90.5">+5V</text>
<text x="85.1" y="91.4">a14</text>
<text x="89.2" y="95.2">27</text>
<text x="89.7" y="91.4">1</text>
<text x="93.5" y="92.3">A14</text>
<text x="133.3" y="91.4">a14</text>
<text x="137.5" y="95.2">27</text>
<text x="137.9" y="91.4">1</text>
<text x="141.7" y="92.3">A14</text>
<text x="186.7" y="91.4">a3</text>
<text x="186.7" y="94">a2</text>
<text x="194.6" y="91.4">35</text>
<text x="194.6" y="94">36</text>
<text x="198.9" y="92.3">RS3</text>
<text x="198.9" y="94.9">RS2</text>
<text x="211.7" y="94.9">PA3</text>
<text x="211.7" y="92.3">PA4</text>
<text x="218" y="94">5</text>
<text x="218" y="91.4">6</text>
<text x="275" y="95.5">GND</text>
<text x="29.2" y="101.6">a10</text>
<text x="29.2" y="99.1">a9</text>
<text x="29.2" y="96.5">a8</text>
<text x="38.4" y="96.5">17</text>
<text x="38.4" y="99.1">18</text>
<text x="38.4" y="101.6">19</text>
<text x="42.7" y="97.4">A8</text>
<text x="42.7" y="99.9">A9</text>
<text x="58.2" y="99.9">A13</text>
<text x="58.2" y="97.4">A14</text>
<text x="63.8" y="101.6">22</text>
<text x="63.8" y="99.1">23</text>
<text x="63.8" y="96.5">24</text>
<text x="68.6" y="99.1">a13</text>
<text x="68.6" y="96.5">a14</text>
<text x="68.6" y="101.6">a12</text>
<text x="89.2" y="100.3">20</text>
<text x="89.2" y="97.8">22</text>
<text x="93.5" y="101.2">CE</text>
<text x="93.5" y="98.7">OE</text>
<text x="93.5" y="96.1">WE</text>
<text x="109.9" y="99.5" transform="rotate(-90 109.9 99.5)">AT28C256-15PU ROM</text>
<text x="132.1" y="100.3">CE</text>
<text x="137.5" y="100.3">20</text>
<text x="137.5" y="97.8">22</text>
<text x="141.7" y="101.2">CE</text>
<text x="141.7" y="98.7">OE</text>
<text x="141.7" y="96.1">WE</text>
<text x="155.6" y="99.9" transform="rotate(-90 155.6 99.9)">AS6C62256-55PCN SRAM</text>
<text x="186.7" y="99.1">a0</text>
<text x="186.7" y="96.5">a1</text>
<text x="194.6" y="96.5">37</text>
<text x="194.6" y="99.1">38</text>
<text x="194.6" y="101.6">39</text>
<text x="198.9" y="97.4">RS1</text>
<text x="198.9" y="99.9">RS0</text>
<text x="211.7" y="99.9">PA1</text>
<text x="211.7" y="97.4">PA2</text>
<text x="218" y="101.6">2</text>
<text x="218" y="99.1">3</text>
<text x="218" y="96.5">4</text>
<text x="29.2" y="104.1">a11</text>
<text x="38.4" y="104.1">20</text>
<text x="42.7" y="102.5">A10</text>
<text x="42.7" y="105">A11</text>
<text x="56.6" y="103.9" transform="rotate(-90 56.6 103.9)">W65C02S6TPG-14 CPU</text>
<text x="57.9" y="105">VSS</text>
<text x="58.2" y="102.5">A12</text>
<text x="63.8" y="104.1">21</text>
<text x="101.3" y="106.6" transform="rotate(-90 101.3 106.6)">14</text>
<text x="102.2" y="102.4" transform="rotate(-90 102.2 102.4)">GND</text>
<text x="148.3" y="106.6" transform="rotate(-90 148.3 106.6)">14</text>
<text x="149.2" y="102.4" transform="rotate(-90 149.2 102.4)">VSS</text>
<text x="194.6" y="104.1">40</text>
<text x="198.9" y="102.5">CA2</text>
<text x="198.9" y="105">CA1</text>
<text x="210.1" y="104.5" transform="rotate(-90 210.1 104.5)">W65C22S6TPG-14 I/O</text>
<text x="211.2" y="105">GND</text>
<text x="211.7" y="102.5">PA0</text>
<text x="218" y="104.1">1</text>
<text x="274.4" y="108.3">+5V</text>
<text x="65.5" y="114.5">GND</text>
<text x="99.8" y="118.4">GND</text>
<text x="146.8" y="118.4">GND</text>
<text x="188" y="119.7">+5V</text>
<text x="219.2" y="114.5">GND</text>
<text x="254" y="119.4">a0</text>
<text x="261.2" y="117.1">Address Bus</text>
<text x="261.8" y="119.4">1</text>
<text x="265.7" y="114.8">J3</text>
<text x="270.2" y="119.4">32</text>
<text x="254" y="124.5">a2</text>
<text x="254" y="121.9">a1</text>
<text x="261.8" y="121.9">2</text>
<text x="261.8" y="124.5">3</text>
<text x="270.2" y="124.5">30</text>
<text x="270.2" y="121.9">31</text>
<text x="42.5" y="130.9">74HC00</text>
<text x="44" y="128.6">U1D</text>
<text x="89.1" y="130.8">9</text>
<text x="92" y="128.3">74HC00</text>
<text x="93.5" y="126">U1C</text>
<text x="148.6" y="130.8">a14</text>
<text x="162.7" y="130.8">4</text>
<text x="165.7" y="128.3">74HC00</text>
<text x="167.2" y="126">U1B</text>
<text x="254" y="129.5">a4</text>
<text x="254" y="127">a3</text>
<text x="261.8" y="127">4</text>
<text x="261.8" y="129.5">5</text>
<text x="270.2" y="129.5">28</text>
<text x="270.2" y="127">29</text>
<text x="10.4" y="135.9">C</text>
<text x="29.2" y="135.9">a15</text>
<text x="39" y="133.3">12</text>
<text x="50.5" y="135.9">11</text>
<text x="88.6" y="135.9">10</text>
<text x="100.5" y="133.3">8</text>
<text x="162.7" y="135.9">5</text>
<text x="174.1" y="133.3">6</text>
<text x="191.2" y="133.1">R3</text>
<text x="191.2" y="135.4">1k</text>
<text x="198.8" y="133.1">R4</text>
<text x="198.9" y="135.4">1k</text>
<text x="205.2" y="133.1">R5</text>
<text x="205.2" y="135.4">1k</text>
<text x="211.5" y="133.1">R6</text>
<text x="211.6" y="135.4">1k</text>
<text x="217.9" y="133.1">R7</text>
<text x="217.9" y="135.4">1k</text>
<text x="254" y="137.2">a7</text>
<text x="254" y="134.6">a6</text>
<text x="254" y="132.1">a5</text>
<text x="261.8" y="132.1">6</text>
<text x="261.8" y="134.6">7</text>
<text x="261.8" y="137.2">8</text>
<text x="270.2" y="137.2">25</text>
<text x="270.2" y="134.6">26</text>
<text x="270.2" y="132.1">27</text>
<text x="285.4" y="135.9">C</text>
<text x="39" y="138.4">13</text>
<text x="254" y="139.7">a8</text>
<text x="254" y="142.2">a9</text>
<text x="261.3" y="142.2">10</text>
<text x="261.8" y="139.7">9</text>
<text x="270.2" y="142.2">23</text>
<text x="270.2" y="139.7">24</text>
<text x="35.6" y="148.9">+5V</text>
<text x="49.6" y="145.1">+5V</text>
<text x="191.9" y="148.3">SW2</text>
<text x="198.2" y="148.3">SW3</text>
<text x="204.6" y="148.3">SW4</text>
<text x="210.9" y="148.3">SW5</text>
<text x="217.3" y="148.3">SW6</text>
<text x="254" y="149.9">a12</text>
<text x="254" y="144.8">a10</text>
<text x="254" y="147.3">a11</text>
<text x="261.3" y="144.8">11</text>
<text x="261.3" y="147.3">12</text>
<text x="261.3" y="149.9">13</text>
<text x="270.2" y="149.9">20</text>
<text x="270.2" y="147.3">21</text>
<text x="270.2" y="144.8">22</text>
<text x="31" y="150">J1</text>
<text x="31.9" y="153.7">1</text>
<text x="50.5" y="154.9" transform="rotate(-90 50.5 154.9)">14</text>
<text x="83.9" y="152.7">+5V</text>
<text x="254" y="154.9">a14</text>
<text x="254" y="152.4">a13</text>
<text x="261.3" y="152.4">14</text>
<text x="261.3" y="154.9">15</text>
<text x="270.2" y="154.9">18</text>
<text x="270.2" y="152.4">19</text>
<text x="27.6" y="158.4">+5V</text>
<text x="31.9" y="156.2">2</text>
<text x="51.4" y="161.2" transform="rotate(-90 51.4 161.2)">VCC</text>
<text x="111.1" y="158.2" transform="rotate(-90 111.1 158.2)">PB7-DS1-D7</text>
<text x="118.7" y="158.2" transform="rotate(-90 118.7 158.2)">PB6-DS1-D6</text>
<text x="126.4" y="158.2" transform="rotate(-90 126.4 158.2)">PB5-DS1-D5</text>
<text x="134" y="158.2" transform="rotate(-90 134 158.2)">PB4-DS1-D4</text>
<text x="141.6" y="158.2" transform="rotate(-90 141.6 158.2)">PB3-DS1-D3</text>
<text x="149.2" y="158.2" transform="rotate(-90 149.2 158.2)">PB2-DS1-D2</text>
<text x="156.8" y="158.2" transform="rotate(-90 156.8 158.2)">PB1-DS1-D1</text>
<text x="164.5" y="158.2" transform="rotate(-90 164.5 158.2)">PB0-DS1-D0</text>
<text x="254" y="157.5">a15</text>
<text x="261.3" y="157.5">16</text>
<text x="270.2" y="157.5">17</text>
<text x="31" y="166.5">J2</text>
<text x="35" y="162.8">GND</text>
<text x="35.6" y="165.4">+5V</text>
<text x="56.8" y="163.6">U1E</text>
<text x="57.2" y="165.9">74HC00</text>
<text x="73.9" y="164.8">C2</text>
<text x="81.5" y="164.8">C3</text>
<text x="87.8" y="164.8">C4</text>
<text x="95.5" y="164.8">C5</text>
<text x="112.7" y="166">D8</text>
<text x="120.3" y="166">D7</text>
<text x="127.9" y="166">D6</text>
<text x="135.5" y="166">D5</text>
<text x="143.2" y="166">D4</text>
<text x="150.8" y="166">D3</text>
<text x="158.4" y="166">D2</text>
<text x="166" y="166">D1</text>
<text x="184.7" y="163.5">GND</text>
<text x="271.1" y="163.5">GND</text>
<text x="31.9" y="170.2">1</text>
<text x="31.9" y="172.7">2</text>
<text x="51.4" y="170.7" transform="rotate(-90 51.4 170.7)">GND</text>
<text x="71.5" y="169.8">0.1uF</text>
<text x="79.1" y="169.8">0.1uF</text>
<text x="86.7" y="169.8">0.1uF</text>
<text x="94.4" y="169.8">0.1uF</text>
<text x="27.6" y="174.9">+5V</text>
<text x="35" y="179.3">GND</text>
<text x="50.5" y="174.7" transform="rotate(-90 50.5 174.7)">7</text>
<text x="10.4" y="185.9">D</text>
<text x="31" y="183">J6</text>
<text x="49" y="184.4">GND</text>
<text x="69.8" y="183.4">Bypass capacitors</text>
<text x="69.8" y="185.4">Place as close to power rails as possible</text>
<text x="83.3" y="180.6">GND</text>
<text x="126" y="181.1" transform="rotate(-90 126 181.1)">9</text>
<text x="128.5" y="181.1" transform="rotate(-90 128.5 181.1)">8</text>
<text x="131.1" y="181.1" transform="rotate(-90 131.1 181.1)">7</text>
<text x="133.6" y="181.1" transform="rotate(-90 133.6 181.1)">6</text>
<text x="136.1" y="181.1" transform="rotate(-90 136.1 181.1)">5</text>
<text x="138.7" y="181.1" transform="rotate(-90 138.7 181.1)">4</text>
<text x="141.2" y="181.1" transform="rotate(-90 141.2 181.1)">3</text>
<text x="143.8" y="181.1" transform="rotate(-90 143.8 181.1)">2</text>
<text x="144.5" y="183.8">RN1</text>
<text x="285.4" y="185.9">D</text>
<text x="31.9" y="186.7">1</text>
<text x="143.8" y="188.7" transform="rotate(-90 143.8 188.7)">1</text>
<text x="144.7" y="186.1">220R</text>
<text x="35" y="193.3">GND</text>
<text x="140.4" y="197.1">GND</text>
<text x="35" y="199.9">1</text>
<text x="85" y="199.9">2</text>
<text x="135" y="199.9">3</text>
<text x="185" y="199.9">4</text>
<text x="235" y="199.9">5</text>
<text x="285" y="199.9">6</text>
</g>
</svg>
